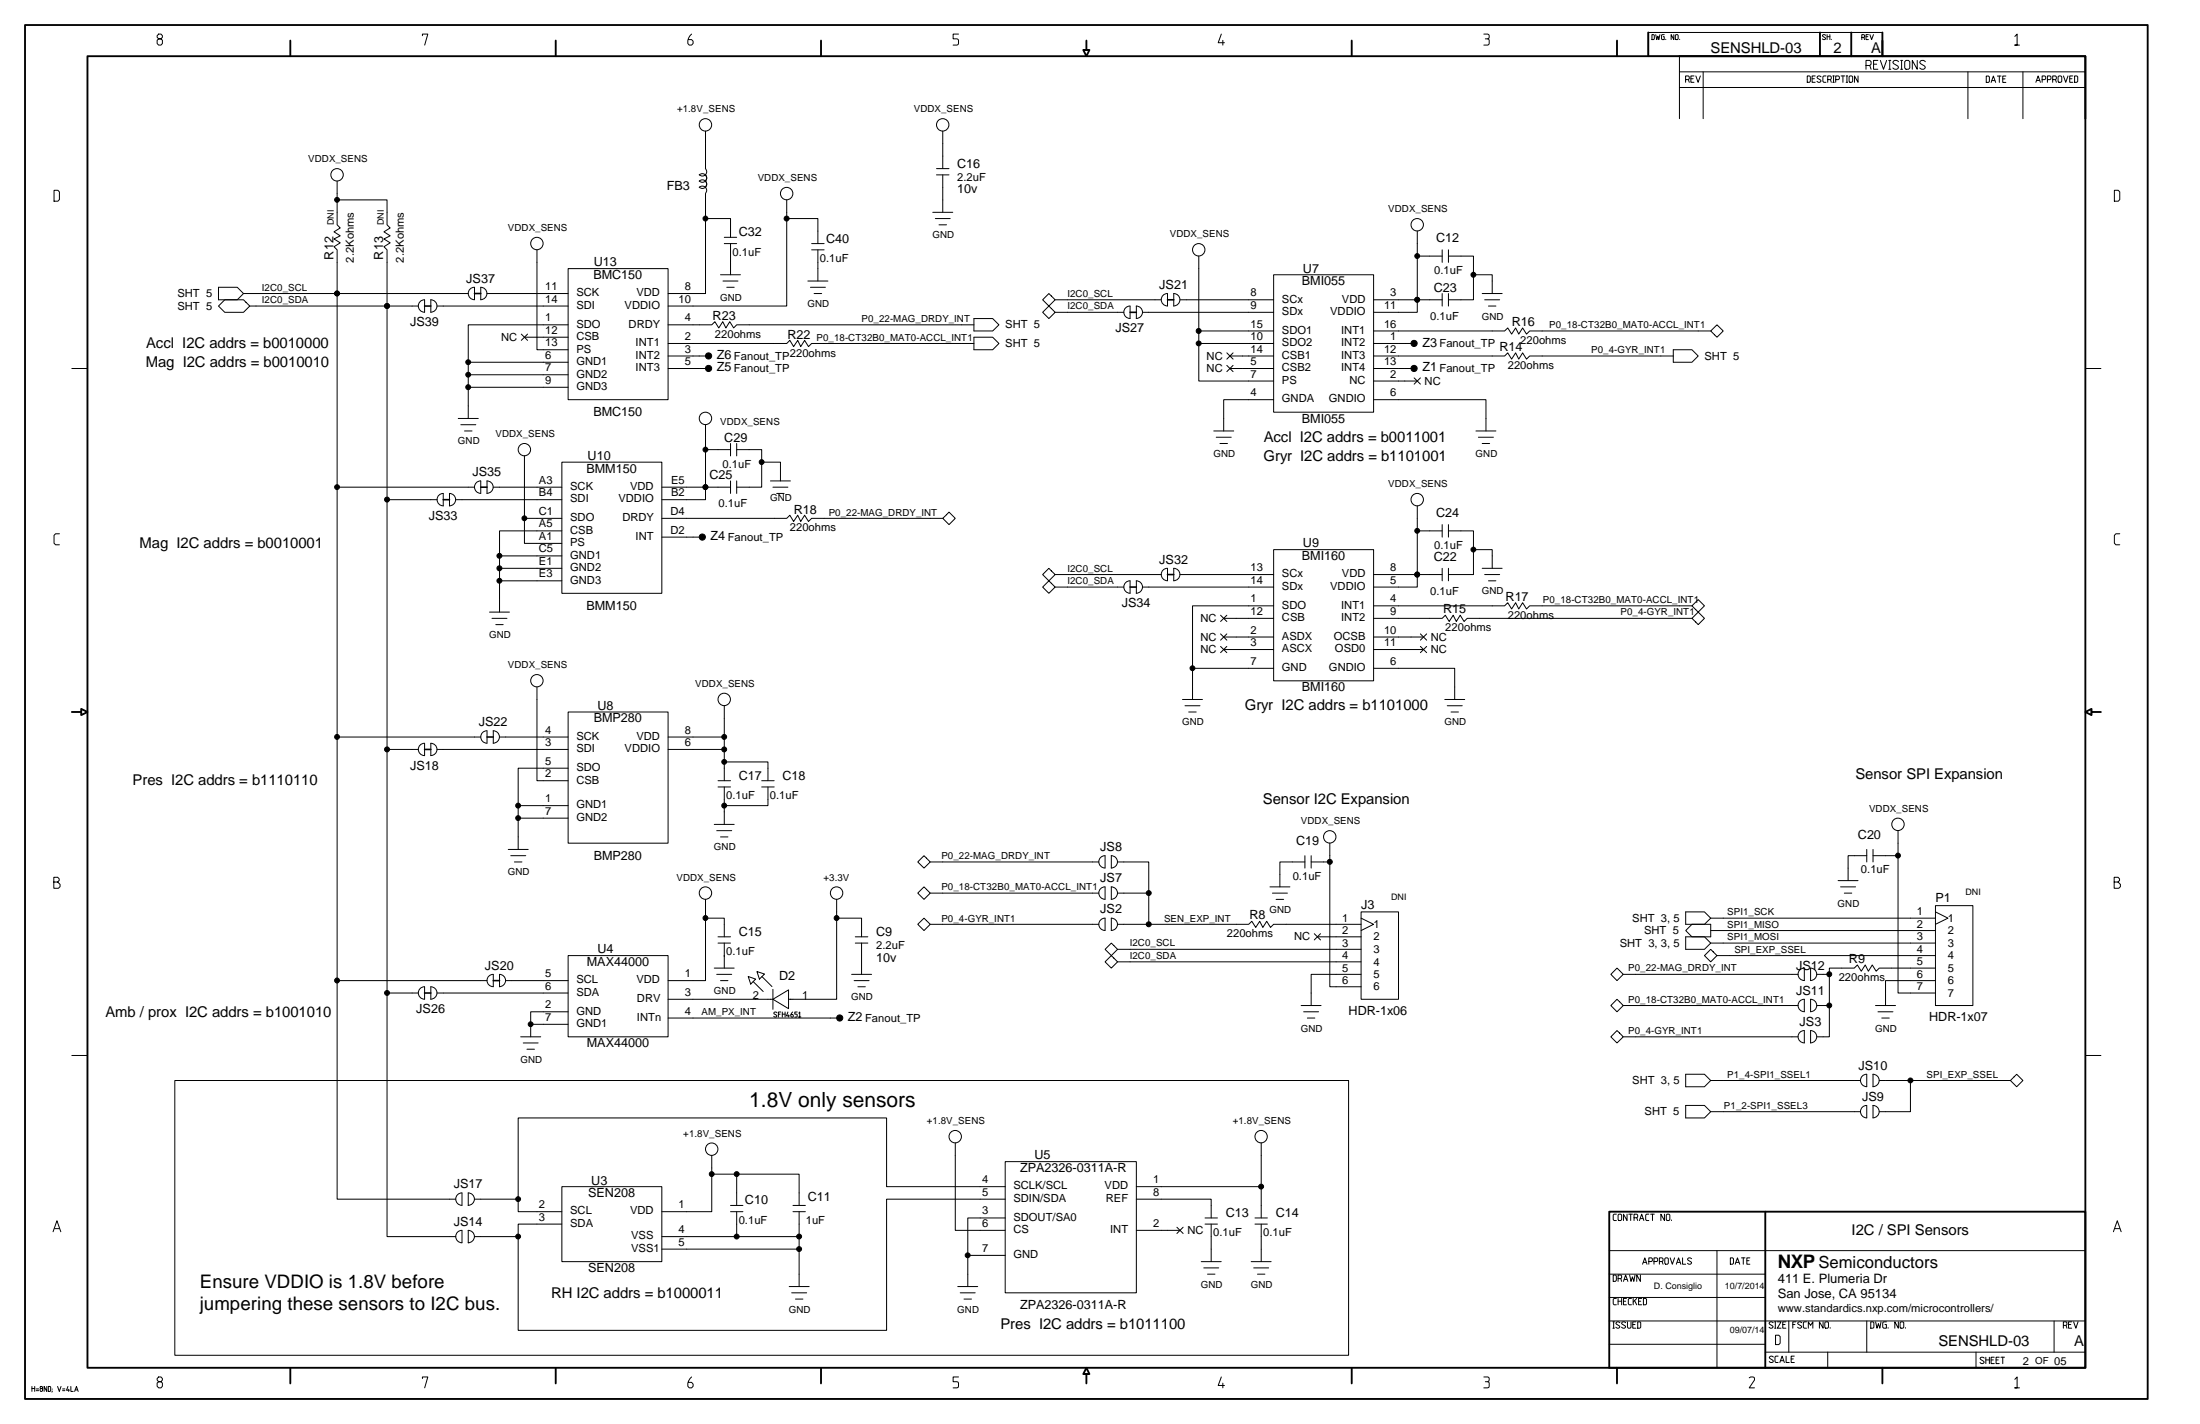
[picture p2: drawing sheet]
<svg xmlns="http://www.w3.org/2000/svg" width="432mm" height="279mm" viewBox="0 0 432 279" stroke-linecap="round" stroke-linejoin="round" font-family="sans-serif">
<g fill="none" stroke="#000" stroke-width=".2">
<path d="M31.1 6.7l-.3 .3v.3l.3 .3h.5l.3 .3v.6l-.3 .3h-.5l-.3-.3v-.6l.3-.3h.5l.3-.3v-.3l-.3-.3zM82.9 7v-.3h1.1l-.6 2.1M135.7 6.7a2.04 2.04 0 0 0-.7 1.8l.3 .3h.4l.3-.3v-.4l-.3-.3h-.6M188.1 6.7h-1v.9h.7l.3 .3-.1 .8-.9 .1M239.7 6.7l-.6 1.7h1.2M240 7.9v.9M291.2 6.7h.8a.55 .55 0 0 1 .2 .8l-.2 .1M291.5 7.6l.7 .1 .1 .8-.3 .3h-.8M324.2 6.8h.4l.1 .1v.7l-.1 .2h-.4zM325 6.8l.2 1 .2-.7 .2 .7 .2-1M326.6 6.8h-.4l-.1 .1 .1 .9h.4v-.6h-.1M326.9 7.7v.1"/>
<path d="M328.5 6.8v1l-.5-1v1M329 6.8l.4 .1v.7l-.2 .2-.4-.2v-.7zM329.6 11v12.3M329.6 17.2h79.7M329.6 14.1h79.7M329.7 7.7v.1M330.8 15.6h.6l.2-.1v-.4l-.2-.2h-.6v1.3M331.4 15.6l.2 .6M331.9 15.5h.4M332.5 14.9h-.6v1.3h.6M332.8 14.9l.5 1.3 .4-1.3M334.3 14.1v9.2"/>
<path d="M354.7 14.9h.5l.1 .2v.9l-.1 .2h-.5zM355.7 15.5h.4M356.3 14.9h-.6v1.3h.6M357.4 15.1a.47 .47 0 0 0-.8 .1l.7 .5v.3a.49 .49 0 0 1-.7 0M358.3 6.9l-.2-.1-.3 .1v.2l.5 .5-.2 .2-.4-.2M358.4 14.9h-.5l-.1 .2v.9l.1 .2h.5M358.6 7.2h.6M358.6 6.8v1M358.7 15.6h.6l.1-.1v-.4l-.1-.2h-.6v1.3M359.2 6.8v1M359.3 15.6l.1 .6M359.4 7.7v.1"/>
<path d="M359.7 16.2h.3M359.7 14.9h.3M359.9 14.9v1.3M360.3 15.6h.5l.2-.1v-.4l-.2-.2h-.5v1.3M361.4 14.9h.7M361.7 14.9v1.3M362.4 16.2h.2M362.4 14.9h.2M362.5 14.9v1.3M363.1 14.9h.4l.1 .2v.9l-.1 .2h-.4l-.2-.2v-.9zM364.7 14.9v1.3l-.7-1.3v1.3M365.4 7.3h.4l.2-.1-.2-.4h-.4v1"/>
<path d="M365.8 7.3l.2 .5M366.2 12.8h.8l.2-.2v-.5l-.2-.2h-.8v1.7M366.2 7.2h.4M366.7 6.8h-.5v1h.5M367 12.8l.2 .8M367 6.8l.3 1 .4-1M367.7 12.6h.6M368.6 11.9h-.9v1.7h.9M369.1 11.9l.6 1.7 .6-1.7M369.5 6.4h-46v4.6h46M370.7 13.6h.4M370.7 11.9h.4"/>
<path d="M370.9 11.9v1.7M372.6 12.1a.62 .62 0 0 0-1.1 .1l.1 .3 .9 .5 .1 .2-.1 .3a.7 .7 0 0 1-1-.2M373 13.6h.4M373 11.9h.4M373.2 11.9v1.7M374.1 11.9h.5l.2 .2v1.2l-.2 .3h-.5l-.3-.3v-1.2zM376.3 11.9v1.7l-1-1.7v1.7M377.9 12.1a.62 .62 0 0 0-1.1 .1l.1 .3 .9 .5 .1 .2-.1 .3a.68 .68 0 0 1-1-.2M386.2 14.1v9.2M389.8 14.9h.5l.2 .2v.9l-.2 .2h-.5zM390.8 16.2l.4-1.3 .5 1.3M391 15.8h.5"/>
<path d="M392 14.9h.7M392.4 14.9v1.3M393.1 15.5h.4M393.7 14.9h-.6v1.3h.6M395.5 7.2l.4-.5v2.1h-.4h.9M397 14.1v9.2M399.6 16.2l.4-1.3 .5 1.3M399.8 15.8h.5M400.8 15.6h.5l.2-.1v-.4l-.2-.2h-.5v1.3M401.8 15.6h.6l.1-.1v-.4l-.1-.2h-.6v1.3M402.9 15.6h.5l.2-.1v-.4l-.2-.2h-.5v1.3M403.4 15.6l.2 .6"/>
<path d="M404.1 14.9h.4l.2 .2v.9l-.2 .2h-.4l-.2-.2v-.9zM405 14.9l.4 1.3 .5-1.3M406.2 15.5h.5M406.8 14.9h-.6v1.3h.6M407.2 14.9h.4l.2 .2v.9l-.2 .2h-.4zM10.6 37.3h.8l.3 .4v1.5l-.3 .3h-.8zM66.2 39.2v4.9l.6 .6-1.2 .8 1.2 .8-1.2 .6 1.2 .7-1.2 .8 .6 .6v186.3h23.3M66.2 35.5v3.7h9.8v4.9l.6 .6-1.2 .8 1.2 .8-1.2 .6 1.2 .7-1.2 .8 .6 .6v193.6h13.5M137.2 36.7a.85 .85 0 0 1 1.2 0 .85 .85 0 0 1 .1 1.3M138.5 34.3a.85 .85 0 0 1 0 1.2 .85 .85 0 0 1-1.3 0 .85 .85 0 0 1 1.2 0 .85 .85 0 0 1 .1 1.2M138.5 25.7v7.4a.85 .85 0 0 1 0 1.2 .85 .85 0 0 1-1.3 0 .86 .86 0 0 1 1.2 0 .86 .86 0 0 1 .1 1.2 .85 .85 0 0 1 0 1.2 .85 .85 0 0 1-1.3 0M138.5 38v19.6h-7.4"/>
<path d="M154.4 39.2v20.8h-23.3M183.8 34.3h2.5M183.8 33.1h2.5M185 25.7v7.4M185 34.3v7.4M415 37.3h.8l.3 .4v1.5l-.3 .3h-.8zM42.9 56.4h3.7l1.2 1.2-1.2 1.2h-3.7zM91.9 57.6h-44.1M93.1 58.8a1.22 1.22 0 0 1-1.2-1.2 1.22 1.22 0 0 1 1.2-1.2v2.4M94.3 58.8a1.22 1.22 0 0 0 1.3-1.2 1.22 1.22 0 0 0-1.3-1.2l.1 2.4M95.6 57.6h15.9M105.4 49v19.6h6.1"/>
<path d="M111.5 52.7h19.6v25.7h-19.6zM138.5 42.9h4.9v3.7M141.4 53.9h3.9M141.9 55.1h2.9M142.2 46.6h2.4M142.2 47.8h2.4M142.6 56.4h1.5M143.4 47.8v6.1M154.4 42.9h6.1v4.9M158.6 55.1h3.9M159.1 56.4h2.9M159.3 47.8h2.5"/>
<path d="M159.3 49h2.5M159.8 57.6h1.5M160.5 49v6.1M183.1 41.7h3.9M183.6 42.9h2.9M184.3 44.1h1.5M204.6 58.8l1.3-1.2 1.2 1.2-1.2 1.2zM207.1 58.8h20.8M231.6 58.8h18.4M235.3 50.2v24.6h14.7M250 53.9h19.6v27h-19.6zM278.2 50.2h4.9"/>
<path d="M278.2 45.3v16h-8.6M283.1 58.8h-13.5M283.1 49v2.5M283.1 57.6v2.4M284.3 49v2.5M284.3 57.6v2.4M284.3 50.2h4.9v8.6h-4.9M289.2 53.9h3.7v3.7M290.9 57.6h3.9M291.4 58.8h2.9M14.1 72.3h3.1M42.9 60l1.2-1.2h3.7l1.2 1.2-1.2 1.3h-3.7z"/>
<path d="M49 60h33.1M83.3 61.3a1.22 1.22 0 0 1-1.2-1.3 1.22 1.22 0 0 1 1.2-1.2v2.5M84.5 61.3a1.22 1.22 0 0 0 1.3-1.3 1.22 1.22 0 0 0-1.3-1.2l.1 2.5M85.8 60h25.7M91.9 71.1h19.6M91.9 73.5h19.6M91.9 76h19.6M102.3 65.6l1.2 1.2M103.5 65.6l-1.2 1.2M111.5 63.7h-19.6v18.4M111.5 66.2h-8.6M131.1 63.7h8.6l.6-.6 .8 1.2 .8-1.2 .6 1.2 .7-1.2 .8 1.2 .6-.6h46.6"/>
<path d="M131.1 67.4h23.3l.6-.6 .8 1.2 .8-1.2 .6 1.2 .7-1.2 .8 1.2 .6-.6h31.9M131.1 72.3h7.4M138.5 69.8l-7.4 .1M191.2 62.5h3.6l1.3 1.2-1.3 1.2h-3.6zM191.2 66.2h3.6l1.3 1.2-1.3 1.2h-3.6zM204.6 61.3l1.3-1.3 1.2 1.3-1.2 1.2zM220.6 61.3h-13.5M221.8 62.5a1.22 1.22 0 0 1-1.2-1.2 1.22 1.22 0 0 1 1.2-1.3v2.5M223 62.5a1.22 1.22 0 0 0 1.2-1.2 1.22 1.22 0 0 0-1.2-1.3v2.5M224.3 61.3h25.7M229.1 60a1.22 1.22 0 0 1-1.2-1.2 1.22 1.22 0 0 1 1.2-1.2l.1 2.4M230.4 60a1.22 1.22 0 0 0 1.2-1.2 1.22 1.22 0 0 0-1.2-1.2v2.4"/>
<path d="M235.3 67.4h14.7M235.3 64.9h14.7M240.8 69.2l1.2 1.3M240.8 71.7l1.2 1.2M241.4 69.9h8.6M241.4 72.3h8.6M242 69.2l-1.2 1.3M242 71.7l-1.2 1.2M250 78.4h-9.8v6.2M269.6 78.4h22.1v6.2M269.6 64.9h25.7l.6-.6 .8 1.3 .8-1.3 .6 1.3 .8-1.3 .7 1.3 .6-.7h35.6M269.6 74.8h8.6"/>
<path d="M276.9 67.4h-7.3M276.9 72.3h-7.3M277.6 74.1l1.2 1.3M278.8 74.1l-1.2 1.3M292.1 60h1.5M328.4 69.8h-28.2l-.6 .7-.7-1.3-.8 1.3-.6-1.3-.8 1.3-.8-1.3-.6 .6-25.7 .1M328.4 68.6h3.7l1.2 1.2-1.2 1.3h-3.7zM335.8 64.9l1.2-1.2 1.2 1.2-1.2 1.3zM409.3 72.3h3M66.2 95.6h26.9M76 98h9.8M86 97.3l.6-.4 .4-.1v2.5a1.22 1.22 0 0 1-1-2z"/>
<path d="M88.2 96.8a1.22 1.22 0 0 1 1.2 1.2 1.22 1.22 0 0 1-1.2 1.3zM89.9 82.1h4M90.4 83.3h3M91.2 84.6h1.4M93.4 94.9l.6-.5h.3v2.4a1.22 1.22 0 0 1-.9-1.9zM95.6 94.4a1.22 1.22 0 0 1 1.2 1.2 1.22 1.22 0 0 1-1.2 1.2zM96.8 95.6h13.5M102.9 89.5v17.1h7.4M110.3 90.7h19.6v25.7h-19.6zM110.3 98h-20.8M129.9 95.6h13.5M138.5 83.3v14.7h-8.6"/>
<path d="M138.5 88.2h4.9M143.4 87v2.5M143.4 94.4v2.4M144.6 88.2h4.9v7.4h-4.9M144.6 87v2.5M144.6 94.4v2.4M149.5 90.7h3.7v3.7M151.2 94.4h3.9M151.7 95.6h2.9M152.4 96.8h1.5M238.2 84.6h3.9M238.7 85.8h3"/>
<path d="M239.4 87h1.5M278.2 99.3v15.9h-8.6M289.7 84.6h3.9M290.2 85.8h2.9M290.9 87h1.5M11.7 104.7h-.8l-.3 .4v1.5l.3 .3h.8M102.9 101.7h7.4M110.3 104.2h-12.3v15.9M110.3 109.1h-12.3M110.3 111.5h-12.3M110.3 114h-12.3M129.9 101.7h24.5l.6-.6 .8 1.2 .8-1.2 .6 1.2 .7-1.2 .8 1.2 .6-.6h25.7"/>
<path d="M129.9 105.4h7.3M186.3 100.5l1.2 1.2-1.2 1.2-1.3-1.2zM204.6 112.7l1.3-1.2 1.2 1.2-1.2 1.3zM204.6 115.2l1.3-1.2 1.2 1.2-1.2 1.2zM220.6 115.2h-13.5M221.8 116.4a1.22 1.22 0 0 1-1.2-1.2 1.22 1.22 0 0 1 1.2-1.2v2.4M223 116.4a1.22 1.22 0 0 0 1.2-1.2 1.22 1.22 0 0 0-1.2-1.2v2.4M224.3 115.2h25.7M227.9 112.7h-20.8M229.1 113.9a1.22 1.22 0 0 1-1.2-1.2 1.22 1.22 0 0 1 1.2-1.2l.1 2.5M230.4 113.9a1.22 1.22 0 0 0 1.2-1.2 1.22 1.22 0 0 0-1.2-1.2v2.5M231.6 112.7h18.4"/>
<path d="M250 107.8h19.6v25.8h-19.6zM250 118.9h-15.9v18.3M269.6 118.9h25.7l.6-.6 .8 1.2 .8-1.2 .6 1.2 .8-1.2 .7 1.2 .6-.6h31.9M269.6 112.7h13.5M278.2 104.2h4.9M283.1 102.9v2.5M283.1 111.5v2.5M284.3 102.9v2.5M284.3 111.5v2.5M284.3 104.2h4.9v8.5h-4.9M289.2 107.8h3.7v3.7M290.9 111.5h3.9"/>
<path d="M291.4 112.7h2.9M292.1 114h1.5M333.3 117.6l1.2 1.3-1.2 1.2-1.2-1.2zM416.1 104.7h-.8l-.3 .4v1.5l.3 .3h.8M96.1 120.1h3.9M96.6 121.3h2.9M97.3 122.6h1.5M105.4 134.8v18.4h6.1M111.5 139.7h19.6v25.7h-19.6zM142.2 138.5v14.7M232.1 137.2h3.9M232.6 138.5h2.9"/>
<path d="M233.3 139.7h1.5M239.6 120.7l1.2 1.2M239.6 124.4l1.2 1.2M239.6 126.8l1.2 1.3M240.2 121.3h9.8M240.2 125h9.8M240.2 127.4h9.8M240.8 120.7l-1.2 1.2M240.8 124.4l-1.2 1.2M240.8 126.8l-1.2 1.3M250 131.1h-15.9M269.6 131.1h15.9v6.1"/>
<path d="M269.6 121.3h13.5l.6-.6 .7 1.2 .8-1.2 .6 1.2 .8-1.2 .8 1.2 .6-.6h44.1M269.6 125h9.8M278.8 126.8l1.2 1.3M278.8 124.4l1.2 1.2M279.4 127.4h-9.8M280 126.8l-1.2 1.3M280 124.4l-1.2 1.2M283.6 137.2h3.9M284.1 138.5h2.9M284.8 139.7h1.5M333.3 120.1l1.2 1.2-1.2 1.3-1.2-1.3zM66.2 144.6h28.2"/>
<path d="M76 147h6.1M83.3 148.3a1.21 1.21 0 0 1-1.2-1.3 1.21 1.21 0 0 1 1.2-1.2v2.5M84.5 148.3a1.21 1.21 0 0 0 1.3-1.3 1.21 1.21 0 0 0-1.3-1.2l.1 2.5M85.8 147h25.7M94.6 143.9l.6-.5h.4v2.4a1.22 1.22 0 0 1-1-1.9zM96.8 143.4a1.22 1.22 0 0 1 1.2 1.2 1.22 1.22 0 0 1-1.2 1.2zM98 144.6h13.5M111.5 150.7h-9.8v16M111.5 158.1h-9.8M131.1 147h11.1M131.1 144.6h11.1M140.9 153.2h2.5"/>
<path d="M140.9 154.4h2.5M142.2 154.4v7.4M142.2 149.5h8.5v3.7M149.5 153.2h2.5M149.5 154.4h2.5M150.7 154.4v3.7h-8.5M10.6 173.1h.7l.3-.4v-.3l-.3-.3h-.7v2.2h.9l.3-.3v-.5l-.5-.4M99.8 166.7h3.9M100.2 167.9h3M101 169.1h1.4M111.5 160.5h-9.8M138.5 176.5v15.9h-7.4"/>
<path d="M140.2 161.8h3.9M140.7 163h2.9M141.4 164.2h1.5M164.2 176.5v19.6h-9.1M180.1 169.1l1.3-1.2 1.2 1.2-1.2 1.2zM180.1 175.2l1.3-1.2 1.2 1.2-1.2 1.3zM182.6 169.1h33.1M182.6 175.2h33.1M215.9 174.5l.6-.4 .4-.1v2.4a1.22 1.22 0 0 1-1-1.9zM215.9 168.4l.6-.4 .4-.1v2.4a1.21 1.21 0 0 1-1-1.9zM218.1 174a1.22 1.22 0 0 1 1.2 1.2 1.22 1.22 0 0 1-1.2 1.2zM218.1 167.9a1.21 1.21 0 0 1 1.2 1.2 1.21 1.21 0 0 1-1.2 1.2z"/>
<path d="M219.4 169.1h6.1v12.3M219.4 175.2h6.1M249.3 174h3.9M249.7 175.2h3M250.5 176.5h1.4M256.1 169.1h-4.9v4.9M256.1 167.9v2.4M257.3 169.1h3.7M257.3 167.9v2.4M261 165.4v28.2h6.1M267.1 178.9h7.4v17.2h-7.4zM330.9 178.9h3.6l1.3 1.2-1.3 1.3h-3.6z"/>
<path d="M360.8 172.8h3.9M361.3 174h2.9M362 175.2h1.5M366.4 166.7v2.4M366.4 167.9h-3.7v4.9M367.6 167.9h4.9M367.6 166.7v2.4M372.5 163v31.8h7.4M379.9 177.7h7.3v19.6h-7.3zM379.9 178.9l2.4 1.2-2.4 1.3M415 173.1h.7l.3-.4v-.3l-.3-.3h-.7v2.2h.9l.3-.3v-.5l-.5-.4M66.2 192.4h29.4"/>
<path d="M76 194.8h6.1M83.3 196a1.22 1.22 0 0 1-1.2-1.2 1.22 1.22 0 0 1 1.2-1.2v2.5M84.5 196a1.22 1.22 0 0 0 1.3-1.2 1.22 1.22 0 0 0-1.3-1.2l.1 2.5M85.8 194.8h25.7M96.8 193.6a1.21 1.21 0 0 1-1.2-1.2 1.21 1.21 0 0 1 1.2-1.2v2.4M98 193.6a1.21 1.21 0 0 0 1.2-1.2 1.21 1.21 0 0 0-1.2-1.2v2.4M99.3 192.4h12.2M111.5 187.5h19.6v15.9h-19.6zM111.5 198.5h-7.3v2.5M131.1 196.1h20.6M138.5 180.1h3.7v3.7M140.2 189.9h3.9"/>
<path d="M140.7 191.2h2.9M140.9 183.8h2.5M140.9 185h2.5M141.4 192.4h1.5M142.2 187.5h.1M142.2 185v4.9M146.9 191.6l1.4 .5-1 1zM147.8 192.6l2 1.9M148.6 190.6l1.5 .5-1 1zM149.5 191.6l2 2M151.7 194.1v3.9M152.5 198.7l-.2-.1h-.4v.3l.6 .4-.2 .3-.4-.2"/>
<path d="M152.8 199h.3M153.2 198.6h-.4v1M153.5 199h.6M153.5 198.6v1M154.1 198.6v1M154.6 198.6l-.2 .7h.5M154.8 196.1v1.8l-3.1-1.8 3.1-1.9v1.9h.5M154.8 199.1v.5M155.6 198.6l-.4 .6 .1 .3h.3l.1-.2-.1-.2h-.3M156.5 198.6h-.5v.4h.3l.2 .1-.1 .4-.4 .1M156.8 198.8l.2-.2v1h-.2h.4M164.2 180.1h4.9v3.7"/>
<path d="M164.2 199.7h-33.1M167.2 191.2h3.9M167.6 192.4h3M167.9 183.8h2.4M167.9 185h2.4M168.4 193.6h1.4M169.1 185v6.2M180.1 181.4l1.3-1.3 1.2 1.3-1.2 1.2zM182.6 181.4h33.1M215.9 180.6l.6-.4 .4-.1v2.5a1.21 1.21 0 0 1-1-2zM216.9 186.3l1.2-1.3 1.3 1.3-1.3 1.2zM216.9 188.7l1.2-1.2 1.3 1.2-1.3 1.2z"/>
<path d="M218.1 180.1a1.21 1.21 0 0 1 1.2 1.3 1.21 1.21 0 0 1-1.2 1.2zM219.4 186.3h47.7M219.4 188.7h47.7M219.4 181.4h25.7l.6-.6 .8 1.2 .7-1.2 .7 1.2 .7-1.2 .8 1.2 .6-.6h17.1M255.4 197.3h3.9M255.9 198.5h2.9M256.6 199.7h1.5M258 183.2l1.2 1.2M258.6 183.8h8.5M259.2 183.2l-1.2 1.2M267.1 180.1l2.5 1.3-2.5 1.2M267.1 191.2h-9.8v6.1"/>
<path d="M317.4 196.1l1.2 1.2-1.2 1.2-1.2-1.2zM317.4 189.9l1.2 1.3-1.2 1.2-1.2-1.2zM318.6 191.2h34.3M318.6 197.3h34.3M330.9 183.8h3.6l1.3 1.2-1.3 1.3h-3.6zM330.9 182.6l1.2-1.2h3.7v2.4h-3.7zM334.5 187.5l1.3-1.2 1.2 1.2-1.2 1.2zM335.8 180.1h44.1M335.8 185h44.1M335.8 182.6h44.1M337 187.5h42.9M353.1 190.4l.6-.4 .4-.1v2.5a1.22 1.22 0 0 1-1-2z"/>
<path d="M354.1 198.5a1.22 1.22 0 0 1-1.2-1.2 1.22 1.22 0 0 1 1.2-1.2v2.4M355.3 189.9a1.22 1.22 0 0 1 1.3 1.3 1.22 1.22 0 0 1-1.3 1.2zM355.3 198.5a1.22 1.22 0 0 0 1.3-1.2 1.22 1.22 0 0 0-1.3-1.2l.1 2.4M356.6 197.3h2.5M359.1 191.2v12.2h-2.5M368.1 197.3h3.9M368.6 198.5h2.9M369.3 199.7h1.5M379.9 192.4h-9.8v4.9M379.9 189.9h-11l-.7 .7-.7-1.3-.8 1.3-.6-1.3-.8 1.3-.7-1.3-.7 .6h-4.8v1.3h-2.5M14.1 207.1h3.1M34.3 212h230.4v53.9h-230.4z"/>
<path d="M102.2 203.4h3.9M102.7 204.6h2.9M103.4 205.9h1.5M104.2 201v2.4M111.5 201h-7.3M317.4 202.2l1.2 1.2-1.2 1.2-1.2-1.2zM318.6 203.4h34.3M330.9 210.8h3.6l1.3 1.2-1.3 1.2h-3.6zM330.9 216.9h3.6l1.3 1.2-1.3 1.3h-3.6zM335.8 218.1h29.4M354.1 204.6a1.21 1.21 0 0 1-1.2-1.2 1.21 1.21 0 0 1 1.2-1.2v2.4M355.3 204.6a1.21 1.21 0 0 0 1.3-1.2 1.21 1.21 0 0 0-1.3-1.2l.1 2.4"/>
<path d="M365.2 212h-29.4M365.4 217.4l.6-.4 .4-.1v2.4a1.22 1.22 0 0 1-1-1.9zM366.4 213.2a1.22 1.22 0 0 1-1.2-1.2 1.22 1.22 0 0 1 1.2-1.2v2.4M367.6 213.2a1.22 1.22 0 0 0 1.2-1.2 1.22 1.22 0 0 0-1.2-1.2v2.4M367.6 216.9a1.22 1.22 0 0 1 1.2 1.2 1.22 1.22 0 0 1-1.2 1.2zM368.9 212h25.7M375 212v6.1h-6.1M395.8 210.8l1.2 1.2-1.2 1.2-1.2-1.2zM409.3 207.1h3M89.7 234.6l.6-.5h.4v2.4a1.22 1.22 0 0 1-1-1.9zM91.9 234.1a1.22 1.22 0 0 1 1.2 1.2 1.22 1.22 0 0 1-1.2 1.2zM101.7 235.3h-8.6"/>
<path d="M110.3 232.8h19.6v14.7h-19.6zM139.7 226.7v11h-9.8M139.7 230.4h17.1v6.1M143.4 236.5h2.4M143.4 237.7h2.4M144.6 230.4v6.1M144.6 237.7v4.9M155.6 237.7h2.5M155.6 236.5h2.5M156.8 237.7v14.7M187.5 224.3v17.1h9.8M197.3 227.9h25.7v25.8h-25.7z"/>
<path d="M197.3 239h-7.4v13.4M197.3 235.3h-23.3v25.7h-72.3v-20.8h8.6M197.3 232.8h-23.3v-13.4h-72.3v18.3h8.6M223 235.3h14.7v3.7M223 232.8h24.5M236.5 239h2.5M246.3 239h2.5M247.5 224.3v14.7M317.2 238.2h-.4l-.2 .2v.9l.2 .2h.4M317.8 238.2h.3l.2 .2v.9l-.2 .2h-.3l-.2-.2v-.9zM319.3 238.2v1.3l-.7-1.3v1.3M319.7 238.2h.7"/>
<path d="M320.1 238.2v1.3M320.7 238.9h.5l.2-.1v-.4l-.2-.2h-.5v1.3M321.2 238.9l.2 .6M321.8 239.5l.4-1.3 .4 1.3M321.9 239.1h.6M323.6 238.2h-.4l-.2 .2v.9l.2 .2h.4M324 238.2h.7M324.3 238.2v1.3M326.7 238.2v1.3l-.7-1.3v1.3M327.2 238.2h.4l.1 .2v.9l-.1 .2h-.4l-.2-.2v-.9zM328.1 239.4v.1M10.4 241.7l.8-2.2 .7 2.2"/>
<path d="M10.7 241.1h.9M90.7 243.8a1.22 1.22 0 0 1-1.2-1.2 1.22 1.22 0 0 1 1.2-1.2v2.5M91.9 243.8a1.22 1.22 0 0 0 1.2-1.2 1.22 1.22 0 0 0-1.2-1.2v2.5M93.1 242.6h8.6M129.9 242.6h26.9M154.9 252.4h3.9M155.4 253.7h2.9M156.1 254.9h1.5M156.8 245.1h-26.9M188 252.4h3.9M188.5 253.7h2.9M189.2 254.9h1.5"/>
<path d="M189.9 246.3h7.4M223 241.4h8.6M231 240.8l1.2 1.2M232.2 240.8l-1.2 1.2M235.8 247.5h3.9M236.3 248.8h2.9M236.5 240.2h2.5M237 250h1.5M237.7 240.2v7.3M245.6 247.5h3.9M246.1 248.8h2.9M246.3 240.2h2.5"/>
<path d="M246.8 250h1.5M247.5 240.2v7.3M315.8 245.4h93.5M315.8 254.6h30.7M315.8 250h30.7M315.8 259.2h93.5M316.6 259.4h.3M316.6 250.2h.5l.1 .1v.9l-.1 .2h-.5zM316.7 259.4v1.2M317.2 254.8h-.4l-.2 .1v.9l.2 .2h.4M317.6 255.3h.7M317.6 250.9h.5l.2-.2v-.4l-.2-.1h-.5v1.2"/>
<path d="M317.6 254.8v1.2M317.9 259.5a.47 .47 0 0 0-.8 .1l.7 .6 .1 .1-.1 .2a.47 .47 0 0 1-.7-.1M318.1 250.9l.2 .5M318.3 254.8v1.2M318.6 255.3h.5M318.6 251.4l.5-1.2 .4 1.2M318.8 251h.5M319.1 259.5a.47 .47 0 0 0-.8 .1l.7 .6v.3a.49 .49 0 0 1-.7-.1M319.2 254.8h-.6v1.2h.6M319.4 259.4v1l.2 .2h.4l.1-.2v-1M319.8 250.2l.3 1.2 .3-.9 .3 .9 .2-1.2M320.2 254.8h-.4l-.2 .1v.9l.2 .2h.4"/>
<path d="M320.5 259.9h.4M320.5 254.8v1.2M320.8 255.2l.4 .8M321.1 259.4h-.6v1.2h.6M321.2 254.8l-.7 .7M321.4 259.4h.5l.1 .1v.9l-.1 .2h-.5zM321.6 255.3h.4M322 250.2v1.2l-.8-1.2v1.2M322.2 254.8h-.6v1.2h.6M322.4 248.1l.4-1.3 .5 1.3M322.6 254.8h.4l.2 .1v.9l-.2 .2h-.4zM322.6 247.7h.5"/>
<path d="M323.6 247.5h.5l.2-.1v-.4l-.2-.2h-.5v1.3M324.6 247.5h.6l.2-.1v-.4l-.2-.2h-.6v1.3M325.7 247.5h.5l.2-.1v-.4l-.2-.2h-.5v1.3M326.2 247.5l.2 .6M326.9 246.8h.4l.1 .2v.9l-.1 .2h-.4l-.2-.2v-.9zM327.8 246.8l.4 1.3 .5-1.3M329 248.1l.5-1.3 .4 1.3M329.2 247.7h.5M330.2 246.8v1.3h.7M332 247a.47 .47 0 0 0-.8 .1l.8 .7-.3 .3-.5-.2M337 245.4v23M339.6 246.8h.5l.1 .2v.9l-.1 .2h-.5z"/>
<path d="M340.6 248.1l.4-1.3 .5 1.3M340.7 247.7h.6M341.8 246.8h.7M342.2 246.8v1.3M342.9 247.4h.4M343.5 246.8h-.6v1.3h.6M348 259.5a.47 .47 0 0 0-.8 .1l.8 .7-.3 .3-.5-.2M348.3 259.4h.3M348.4 259.4v1.2M348.8 259.4h.8l-.8 1.2h.8M349.9 259.9h.5M350.5 259.4h-.6v1.2h.6"/>
<path d="M351.1 259.2v6.1M351.9 259.9h.4M352.5 259.4h-.6v1.2M353.6 259.5a.47 .47 0 0 0-.8 .1l.8 .7a.45 .45 0 0 1-.3 .3 .45 .45 0 0 1-.5-.2M354.6 259.4h-.5l-.2 .1v.9l.2 .2h.5M357.8 259.4v1.2l-.7-1.2v1.2M358.3 259.4h.4l.2 .1v.9l-.2 .2h-.4l-.1-.2v-.9zM366.4 259.2v6.1M367.2 259.4h.4l.2 .1v.9l-.2 .2h-.4zM368.1 259.4l.3 1.2 .3-.9 .3 .9 .2-1.2M370.2 259.4h-.5l-.2 .1v.9l.2 .2h.5v-.7h-.2M372.6 259.4v1.2l-.7-1.2v1.2"/>
<path d="M373.1 259.4h.4l.2 .1v.9l-.2 .2h-.4l-.2-.2v-.9zM403.2 259.2v6.1M406 259.9h.4M406.6 259.4h-.6v1.2h.6M407 259.4l.4 1.2 .5-1.2M414.8 241.7l.8-2.2 .7 2.2M415.1 241.1h.9M6.3 272v1M6.3 272.4h.5M6.8 272v1M7.1 272.9h.5M7.1 272.5h.5"/>
<path d="M8 272l-.1 .3 .4 .3-.1 .4h-.2l-.1-.4 .3-.2 .1-.2zM9.2 272v1l-.5-1v1M9.5 272l.4 .2v.7l-.1 .1h-.3zM10.2 272.9v.2M10.2 272.5v.1M11.3 272l.3 1 .4-1M12.3 272.9h.4M12.3 272.5h.4M13.3 272l-.2 .8h.5M13.5 272.6v.4M13.9 272v1h.5M14.6 273l.4-1 .3 1"/>
<path d="M14.8 272.7h.4M31.1 270.2l-.3 .3v.3l.3 .3h.5l.3 .3v.6l-.3 .3h-.5l-.3-.3v-.6l.3-.3h.5l.3-.3v-.3l-.3-.3zM82.9 270.5v-.3h1.1l-.6 2.1M135.7 270.2a2.03 2.03 0 0 0-.7 1.8l.3 .3h.4l.3-.3v-.4l-.3-.4h-.6M188.1 270.2h-1v.9h.7l.3 .3-.1 .8-.9 .1M239.7 270.2l-.6 1.6h1.2M240 271.4v.9M291.2 270.2h.8a.5 .5 0 0 1 .3 .4 .5 .5 0 0 1-.3 .5M291.5 271.1l.7 .1 .1 .8-.3 .3h-.8M315.8 263.8h30.7M316.6 260.6h.3M343.3 270.3l.3-.1h.5l.2 .1 .1 .2v.3l-1.1 1.5h1.1"/>
<path d="M346.5 265.3h62.8M348.1 266.3a.47 .47 0 0 0-.8 .1l.8 .7a.45 .45 0 0 1-.8 0M348.3 260.6h.3M348.5 262h.6l.3 .3v1.2l-.3 .3h-.6zM349 266.1h-.4l-.2 .2v.8l.2 .2h.4M349.3 267.3l.5-1.2 .4 1.2M349.5 267h.6M350.6 266.1v1.2h.6M351.6 266.6h.4M352.2 266.1h-.6v1.2h.6M354.9 260.6v-1.2l.5 .7 .4-.7v1.2M358.7 265.3v3.1"/>
<path d="M359.2 260.5v.1M370.6 260.5v.1M374 260.5v.1M387.8 265.3v3.1M389.4 266.5l-.5-.2-.3 .3 .7 .5 .1 .2-.1 .1a.47 .47 0 0 1-.7-.1M389.8 266.3v1.2M389.8 266.8h.7M390.5 266.3v1.2M390.8 266.8h.4M391.4 266.3h-.6v1.2h.6M391.8 266.8h.4M392.4 266.3h-.6v1.2h.6"/>
<path d="M392.7 266.3h.7M393.1 266.3v1.2M395.5 270.6l.4-.4v2.1h-.4h.9M405 260.1h.5l.2-.2v-.4l-.2-.1h-.5v1.2M405.5 260.1l.2 .5"/>
<circle cx="66.2" cy="34.3" r="1.22"/>
<circle cx="138.5" cy="24.5" r="1.22"/>
<circle cx="154.4" cy="38" r="1.22"/>
<circle cx="185" cy="24.5" r="1.22"/>
<circle cx="105.4" cy="47.8" r="1.22"/>
<circle cx="235.3" cy="49" r="1.22"/>
<circle cx="278.2" cy="44.1" r="1.22"/>
<circle cx="102.9" cy="88.2" r="1.21"/>
<circle cx="138.5" cy="82.1" r="1.22"/>
<circle cx="278.2" cy="98" r="1.22"/>
<circle cx="105.4" cy="133.6" r="1.21"/>
<circle cx="142.1" cy="137.2" r="1.22"/>
<circle cx="138.5" cy="175.2" r="1.22"/>
<circle cx="164.2" cy="175.2" r="1.22"/>
<circle cx="261" cy="164.2" r="1.22"/>
<circle cx="372.5" cy="161.7" r="1.22"/>
<circle cx="139.7" cy="225.5" r="1.22"/>
<circle cx="187.5" cy="223" r="1.22"/>
<circle cx="247.5" cy="223" r="1.21"/>
</g>
<g fill="#000" stroke="#000" stroke-width=".2">
<circle cx="66.2" cy="39.2" r=".48"/>
<circle cx="66.2" cy="57.6" r=".48"/>
<circle cx="138.5" cy="42.9" r=".48"/>
<circle cx="154.4" cy="42.9" r=".49"/>
<circle cx="278.2" cy="50.2" r=".48"/>
<circle cx="278.2" cy="58.8" r=".48"/>
<circle cx="289.2" cy="53.9" r=".48"/>
<circle cx="76" cy="60" r=".48"/>
<circle cx="91.9" cy="76" r=".48"/>
<circle cx="91.9" cy="73.5" r=".48"/>
<circle cx="91.9" cy="71.1" r=".48"/>
<circle cx="139.1" cy="69.8" r=".61"/>
<circle cx="139.1" cy="72.3" r=".61"/>
<circle cx="235.3" cy="64.9" r=".49"/>
<circle cx="235.3" cy="67.4" r=".48"/>
<circle cx="277.5" cy="67.4" r=".61"/>
<circle cx="277.5" cy="72.3" r=".61"/>
<circle cx="66.2" cy="95.6" r=".48"/>
<circle cx="76" cy="98" r=".49"/>
<circle cx="138.5" cy="88.2" r=".48"/>
<circle cx="138.5" cy="95.6" r=".48"/>
<circle cx="149.5" cy="90.7" r=".48"/>
<circle cx="98" cy="111.5" r=".49"/>
<circle cx="98" cy="113.9" r=".48"/>
<circle cx="98" cy="109.1" r=".48"/>
<circle cx="102.9" cy="101.7" r=".48"/>
<circle cx="137.8" cy="105.4" r=".61"/>
<circle cx="278.2" cy="112.7" r=".48"/>
<circle cx="278.2" cy="104.1" r=".48"/>
<circle cx="289.2" cy="107.8" r=".48"/>
<circle cx="234.1" cy="131.1" r=".48"/>
<circle cx="66.2" cy="144.6" r=".48"/>
<circle cx="76" cy="147" r=".49"/>
<circle cx="101.7" cy="158.1" r=".48"/>
<circle cx="142.1" cy="147" r=".48"/>
<circle cx="142.1" cy="144.6" r=".48"/>
<circle cx="142.1" cy="158.1" r=".48"/>
<circle cx="142.1" cy="149.5" r=".48"/>
<circle cx="101.7" cy="160.5" r=".48"/>
<circle cx="225.5" cy="175.2" r=".48"/>
<circle cx="261" cy="169.1" r=".49"/>
<circle cx="372.5" cy="167.9" r=".48"/>
<circle cx="66.2" cy="192.4" r=".48"/>
<circle cx="76" cy="194.8" r=".48"/>
<circle cx="138.5" cy="180.1" r=".48"/>
<circle cx="164.2" cy="180.1" r=".48"/>
<circle cx="164.8" cy="199.7" r=".61"/>
<circle cx="225.5" cy="181.4" r=".49"/>
<circle cx="359" cy="191.2" r=".48"/>
<circle cx="359" cy="197.3" r=".48"/>
<circle cx="104.2" cy="201" r=".48"/>
<circle cx="375" cy="212" r=".48"/>
<circle cx="101.7" cy="235.3" r=".48"/>
<circle cx="139.7" cy="230.4" r=".48"/>
<circle cx="144.6" cy="230.4" r=".48"/>
<circle cx="247.5" cy="232.8" r=".48"/>
<circle cx="101.7" cy="242.6" r=".48"/>
<circle cx="144.6" cy="242.6" r=".48"/>
<circle cx="156.9" cy="245.1" r=".48"/>
<circle cx="156.9" cy="242.6" r=".48"/>
<circle cx="189.9" cy="246.3" r=".48"/>
</g>
<g fill="none" stroke="#000" stroke-width=".37">
<path d="M4.9 4.9h416.6v269.6h-416.6zM17.2 11h392.1v257.4h-392.1zM57 8v3M109.1 8v3M161.1 8v3M213.2 8v1.8h-.6l.6 1.2 .6-1.2h-.6M265.3 8v3M317.4 8v3M323.5 6.4v4.6M329.6 11h79.7v12.3M357.2 6.4v4.6M363.3 6.4v4.6"/>
<path d="M369.5 6.4v4.6M14.1 139.7h1.8v.6l1.3-.6-1.3-.6v.6M410.5 139.7v.6l-1.2-.6 1.2-.6v.6h1.8M315.8 237.7h93.5v30.7h-93.5zM346.5 237.7v30.7M57 268.4v3M109.1 268.4v3M161.1 268.4v3M213.2 269.6h-.6l.6-1.2 .6 1.2h-.6v1.8M265.3 268.4v3M317.4 268.4v3M369.5 268.4v3"/>
</g>
<path d="M93.1 57.6h1.3M229.2 58.8h1.2M83.3 60h1.3M221.8 61.3h1.2M87 98h1.2M94.4 95.6h1.2M221.8 115.2h1.2M229.2 112.7h1.2M83.3 147h1.3M95.6 144.6h1.2M83.3 194.8h1.3M96.8 192.4h1.2" fill="none" stroke="#000" stroke-width=".32"/>
<text font-size="4.1" x="147" y="217.1">1.8V only sensors</text>
<g font-size="3.7">
<text x="348.9" y="248.7">NXP</text>
<text x="39.2" y="252.8">Ensure VDDIO is 1.8V before</text>
<text x="39.2" y="257">jumpering these sensors to I2C bus.</text>
</g>
<text font-size="3.3" x="356.9" y="248.8">Semiconductors</text>
<g font-size="2.9">
<text x="335.7" y="10.5">SENSHLD-03</text>
<text x="359.9" y="10.5">2</text>
<text x="367.3" y="10.5">A</text>
<text x="28.7" y="68.3">Accl I2C addrs = b0010000</text>
<text x="28.6" y="72">Mag I2C addrs = b0010010</text>
<text x="248" y="86.7">Accl I2C addrs = b0011001</text>
<text x="248" y="90.4">Gryr I2C addrs = b1101001</text>
<text x="27.4" y="107.5">Mag I2C addrs = b0010001</text>
<text x="244.3" y="139.4">Gryr I2C addrs = b1101000</text>
<text x="26" y="154.1">Pres I2C addrs = b1110110</text>
<text x="364.2" y="152.9">Sensor SPI Expansion</text>
<text x="247.9" y="157.8">Sensor I2C Expansion</text>
<text x="20.7" y="199.5">Amb / prox I2C addrs = b1001010</text>
<text x="363.4" y="242.4">I2C / SPI Sensors</text>
<text x="108.2" y="254.6">RH I2C addrs = b1000011</text>
<text x="196.3" y="260.7">Pres I2C addrs = b1011100</text>
<text x="380.5" y="264.1">SENSHLD-03</text>
<text x="407.1" y="264.1">A</text>
</g>
<g font-size="2.5">
<text x="187.9" y="32.9">C16</text>
<text x="130.9" y="37.2">FB3</text>
<text x="187.9" y="38">10v</text>
<text x="145" y="46.4">C32</text>
<text x="162.2" y="47.6">C40</text>
<text x="281.9" y="47.5">C12</text>
<text x="65.4" y="50.9" transform="rotate(-90 65.4 50.9)">R12</text>
<text x="75.2" y="50.9" transform="rotate(-90 75.2 50.9)">R13</text>
<text x="116.6" y="52.3">U13</text>
<text x="255.7" y="53.5">U7</text>
<text x="91.5" y="55.4">JS37</text>
<text x="116.5" y="54.7">BMC150</text>
<text x="227.5" y="56.7">JS21</text>
<text x="255.5" y="55.9">BMI055</text>
<text x="281.4" y="57.3">C23</text>
<text x="80.5" y="64">JS39</text>
<text x="139.9" y="62.8">R23</text>
<text x="218.9" y="65.2">JS27</text>
<text x="296.7" y="64">R16</text>
<text x="140.7" y="70.4">Z6</text>
<text x="154.6" y="66.4">R22</text>
<text x="279.2" y="68">Z3</text>
<text x="294.3" y="68.9">R14</text>
<text x="140.7" y="72.9">Z5</text>
<text x="279.2" y="72.9">Z1</text>
<text x="116.5" y="81.7">BMC150</text>
<text x="255.5" y="82.9">BMI055</text>
<text x="142.2" y="86.8">C29</text>
<text x="92.7" y="93.4">JS35</text>
<text x="115.1" y="92.7">BMM150</text>
<text x="115.3" y="90.3">U10</text>
<text x="139.3" y="94.1">C25</text>
<text x="155.8" y="100.8">R18</text>
<text x="281.9" y="101.5">C24</text>
<text x="84.2" y="102">JS33</text>
<text x="139.5" y="106">Z4</text>
<text x="255.7" y="107.4">U9</text>
<text x="227.5" y="110.6">JS32</text>
<text x="255.5" y="109.9">BMI160</text>
<text x="281.4" y="110">C22</text>
<text x="115.1" y="119.7">BMM150</text>
<text x="220.2" y="119.1">JS34</text>
<text x="295.5" y="117.9">R17</text>
<text x="283.3" y="120.4">R15</text>
<text x="255.5" y="135.6">BMI160</text>
<text x="94" y="142.4">JS22</text>
<text x="116.5" y="141.7">BMP280</text>
<text x="117.3" y="139.3">U8</text>
<text x="80.5" y="151">JS18</text>
<text x="145" y="153">C17</text>
<text x="153.6" y="153">C18</text>
<text x="216" y="166.9">JS8</text>
<text x="254.4" y="165.8">C19</text>
<text x="364.7" y="164.6">C20</text>
<text x="116.5" y="168.7">BMP280</text>
<text x="216" y="173.1">JS7</text>
<text x="216" y="179.2">JS2</text>
<text x="267.1" y="178.3">J3</text>
<text x="379.9" y="177">P1</text>
<text x="145" y="183.6">C15</text>
<text x="172" y="183.6">C9</text>
<text x="245.3" y="180.4">R8</text>
<text x="95.2" y="190.2">JS20</text>
<text x="115.2" y="189.5">MAX44000</text>
<text x="117.3" y="187.1">U4</text>
<text x="172" y="188.7">10v</text>
<text x="352.5" y="190.2">JS12</text>
<text x="362.9" y="189">R9</text>
<text x="152.9" y="192.2">D2</text>
<text x="352.5" y="195.1">JS11</text>
<text x="81.7" y="198.8">JS26</text>
<text x="166.4" y="200.3">Z2</text>
<text x="264.7" y="199.1">HDR-1x06</text>
<text x="353.2" y="201.3">JS3</text>
<text x="378.7" y="200.3">HDR-1x07</text>
<text x="115.2" y="205.4">MAX44000</text>
<text x="364.8" y="209.8">JS10</text>
<text x="365.5" y="216">JS9</text>
<text x="203.1" y="227.5">U5</text>
<text x="89.1" y="233.1">JS17</text>
<text x="116.1" y="232.4">U3</text>
<text x="200.2" y="230">ZPA2326-0311A-R</text>
<text x="115.4" y="234.9">SEN208</text>
<text x="146.2" y="236.3">C10</text>
<text x="158.5" y="235.7">C11</text>
<text x="240.6" y="238.8">C13</text>
<text x="250.4" y="238.8">C14</text>
<text x="89.1" y="240.5">JS14</text>
<text x="115.4" y="249.6">SEN208</text>
<text x="348.9" y="251.8">411 E. Plumeria Dr</text>
<text x="200.2" y="256.9">ZPA2326-0311A-R</text>
<text x="348.9" y="254.7">San Jose, CA 95134</text>
</g>
<g font-size="2.2">
<text x="187.9" y="35.5">2.2uF</text>
<text x="69.4" y="51.5" transform="rotate(-90 69.4 51.5)">2.2Kohms</text>
<text x="79.2" y="51.5" transform="rotate(-90 79.2 51.5)">2.2Kohms</text>
<text x="143.8" y="50.1">0.1uF</text>
<text x="160.9" y="51.4">0.1uF</text>
<text x="281.5" y="53.8">0.1uF</text>
<text x="34.8" y="58.3">SHT 5</text>
<text x="107" y="56.9">11</text>
<text x="107" y="59.4">14</text>
<text x="113.1" y="58.1">SCK</text>
<text x="124.9" y="58.1">VDD</text>
<text x="133.2" y="59.4">10</text>
<text x="134.4" y="56.9">8</text>
<text x="245.5" y="58.1">8</text>
<text x="251.6" y="59.4">SCx</text>
<text x="263.4" y="59.4">VDD</text>
<text x="272.9" y="58.1">3</text>
<text x="34.8" y="60.8">SHT 5</text>
<text x="107" y="65.5">12</text>
<text x="107" y="63.1">1</text>
<text x="113.1" y="64.3">SDO</text>
<text x="113.1" y="60.6">SDI</text>
<text x="122.6" y="60.6">VDDIO</text>
<text x="123.4" y="64.3">DRDY</text>
<text x="134.4" y="63.1">4</text>
<text x="197.3" y="64.5">SHT 5</text>
<text x="245.5" y="60.6">9</text>
<text x="245.5" y="64.3">15</text>
<text x="251.6" y="61.8">SDx</text>
<text x="251.6" y="65.5">SDO1</text>
<text x="261.1" y="61.8">VDDIO</text>
<text x="263.2" y="65.5">INT1</text>
<text x="271.7" y="60.6">11</text>
<text x="271.7" y="64.3">16</text>
<text x="280.7" y="62.8">0.1uF</text>
<text x="98.4" y="66.9">NC</text>
<text x="107" y="70.4">6</text>
<text x="107" y="67.9">13</text>
<text x="113.1" y="71.6">GND1</text>
<text x="113.1" y="69.2">PS</text>
<text x="113.1" y="66.7">CSB</text>
<text x="124.8" y="70.4">INT2</text>
<text x="124.8" y="67.9">INT1</text>
<text x="134.4" y="66.7">2</text>
<text x="134.4" y="69.2">3</text>
<text x="134.4" y="71.6">5</text>
<text x="140.3" y="66.3">220ohms</text>
<text x="144.1" y="70.6">Fanout_TP</text>
<text x="155" y="70">220ohms</text>
<text x="197.3" y="68.1">SHT 5</text>
<text x="236.8" y="70.6">NC</text>
<text x="245.5" y="66.7">10</text>
<text x="245.5" y="71.6">5</text>
<text x="245.5" y="69.2">14</text>
<text x="251.6" y="70.4">CSB1</text>
<text x="251.6" y="67.9">SDO2</text>
<text x="263.2" y="67.9">INT2</text>
<text x="263.2" y="70.4">INT3</text>
<text x="271.7" y="71.6">13</text>
<text x="271.7" y="69.2">12</text>
<text x="272.9" y="66.7">1</text>
<text x="282.5" y="68.1">Fanout_TP</text>
<text x="298.4" y="67.5">220ohms</text>
<text x="334.5" y="70.6">SHT 5</text>
<text x="107" y="75.3">9</text>
<text x="107" y="72.9">7</text>
<text x="113.1" y="76.5">GND3</text>
<text x="113.1" y="74.1">GND2</text>
<text x="124.8" y="72.9">INT3</text>
<text x="144.1" y="73">Fanout_TP</text>
<text x="236.8" y="73">NC</text>
<text x="245.5" y="77.7">4</text>
<text x="245.5" y="74.1">7</text>
<text x="251.6" y="75.3">PS</text>
<text x="251.6" y="72.9">CSB2</text>
<text x="263.2" y="72.9">INT4</text>
<text x="264.9" y="75.3">NC</text>
<text x="272.9" y="77.7">6</text>
<text x="272.9" y="74.1">2</text>
<text x="279.6" y="75.5">NC</text>
<text x="282.5" y="73">Fanout_TP</text>
<text x="295.9" y="72.4">220ohms</text>
<text x="251.6" y="79">GNDA</text>
<text x="260.8" y="79">GNDIO</text>
<text x="105.8" y="94.9">A3</text>
<text x="131.7" y="94.9">E5</text>
<text x="141.8" y="91.8">0.1uF</text>
<text x="105.8" y="97.4">B4</text>
<text x="105.8" y="101">C1</text>
<text x="111.9" y="96.1">SCK</text>
<text x="111.9" y="98.6">SDI</text>
<text x="121.4" y="98.6">VDDIO</text>
<text x="123.7" y="96.1">VDD</text>
<text x="131.6" y="101">D4</text>
<text x="131.7" y="97.4">B2</text>
<text x="141" y="99.6">0.1uF</text>
<text x="105.8" y="103.5">A5</text>
<text x="105.8" y="105.9">A1</text>
<text x="111.9" y="102.3">SDO</text>
<text x="111.9" y="104.7">CSB</text>
<text x="111.9" y="107.2">PS</text>
<text x="122.2" y="102.3">DRDY</text>
<text x="124.8" y="105.9">INT</text>
<text x="131.6" y="104.7">D2</text>
<text x="142.8" y="106.1">Fanout_TP</text>
<text x="155" y="104.3">220ohms</text>
<text x="281.5" y="107.7">0.1uF</text>
<text x="105.8" y="113.3">E3</text>
<text x="105.8" y="110.8">E1</text>
<text x="105.8" y="108.4">C5</text>
<text x="111.9" y="109.6">GND1</text>
<text x="111.9" y="112.1">GND2</text>
<text x="245.5" y="112.1">13</text>
<text x="251.6" y="113.3">SCx</text>
<text x="263.4" y="113.3">VDD</text>
<text x="272.9" y="112.1">8</text>
<text x="111.9" y="114.5">GND3</text>
<text x="245.5" y="114.5">14</text>
<text x="245.5" y="118.2">1</text>
<text x="251.6" y="119.4">SDO</text>
<text x="251.6" y="115.7">SDx</text>
<text x="261.1" y="115.7">VDDIO</text>
<text x="263.2" y="119.4">INT1</text>
<text x="272.9" y="118.2">4</text>
<text x="272.9" y="114.5">5</text>
<text x="280.7" y="116.7">0.1uF</text>
<text x="235.6" y="122">NC</text>
<text x="235.6" y="125.7">NC</text>
<text x="245.5" y="120.7">12</text>
<text x="245.5" y="124.3">2</text>
<text x="251.6" y="125.5">ASDX</text>
<text x="251.6" y="121.9">CSB</text>
<text x="261.8" y="125.5">OCSB</text>
<text x="263.2" y="121.9">INT2</text>
<text x="271.7" y="124.3">10</text>
<text x="272.9" y="120.7">9</text>
<text x="280.8" y="125.7">NC</text>
<text x="283.7" y="123.9">220ohms</text>
<text x="295.9" y="121.4">220ohms</text>
<text x="235.6" y="128.2">NC</text>
<text x="245.5" y="126.8">3</text>
<text x="245.5" y="130.5">7</text>
<text x="251.6" y="131.7">GND</text>
<text x="251.6" y="128">ASCX</text>
<text x="260.8" y="131.7">GNDIO</text>
<text x="262" y="128">OSD0</text>
<text x="271.7" y="126.8">11</text>
<text x="272.9" y="130.5">6</text>
<text x="280.8" y="128.2">NC</text>
<text x="107" y="143.9">4</text>
<text x="134.4" y="143.9">8</text>
<text x="107" y="146.4">3</text>
<text x="113.1" y="145.1">SCK</text>
<text x="113.1" y="147.6">SDI</text>
<text x="122.6" y="147.6">VDDIO</text>
<text x="124.9" y="145.1">VDD</text>
<text x="134.4" y="146.4">6</text>
<text x="107" y="152.5">2</text>
<text x="107" y="150.1">5</text>
<text x="113.1" y="151.3">SDO</text>
<text x="113.1" y="153.7">CSB</text>
<text x="107" y="159.9">7</text>
<text x="107" y="157.4">1</text>
<text x="113.1" y="158.6">GND1</text>
<text x="113.1" y="161.1">GND2</text>
<text x="142.5" y="156.8">0.1uF</text>
<text x="151.1" y="156.8">0.1uF</text>
<text x="253.7" y="172.6">0.1uF</text>
<text x="365.3" y="171.4">0.1uF</text>
<text x="376.2" y="179.6">1</text>
<text x="240.8" y="183.9">220ohms</text>
<text x="254" y="184.5">NC</text>
<text x="263.5" y="185.7">3</text>
<text x="263.5" y="183.3">2</text>
<text x="263.5" y="180.8">1</text>
<text x="269.6" y="184.5">2</text>
<text x="269.6" y="182.1">1</text>
<text x="317.9" y="185.8">SHT 3, 3, 5</text>
<text x="320.4" y="180.9">SHT 3, 5</text>
<text x="322.7" y="183.3">SHT 5</text>
<text x="376.2" y="182.1">2</text>
<text x="376.2" y="184.5">3</text>
<text x="382.3" y="185.8">3</text>
<text x="382.3" y="183.3">2</text>
<text x="382.3" y="180.9">1</text>
<text x="107" y="191.7">5</text>
<text x="134.4" y="191.7">1</text>
<text x="142.5" y="187.4">0.1uF</text>
<text x="172" y="186.2">2.2uF</text>
<text x="263.5" y="190.6">5</text>
<text x="263.5" y="188.2">4</text>
<text x="269.6" y="191.9">5</text>
<text x="269.6" y="189.4">4</text>
<text x="269.6" y="187">3</text>
<text x="376.2" y="187">4</text>
<text x="376.2" y="189.4">5</text>
<text x="376.2" y="191.9">6</text>
<text x="382.3" y="190.7">5</text>
<text x="382.3" y="188.2">4</text>
<text x="107" y="194.2">6</text>
<text x="107" y="197.8">2</text>
<text x="113.1" y="192.9">SCL</text>
<text x="113.1" y="195.4">SDA</text>
<text x="124.9" y="192.9">VDD</text>
<text x="125" y="196.6">DRV</text>
<text x="134.4" y="195.4">3</text>
<text x="147.8" y="196">2</text>
<text x="157.5" y="196">1</text>
<text x="263.5" y="193.1">6</text>
<text x="269.6" y="194.3">6</text>
<text x="360.9" y="192.5">220ohms</text>
<text x="376.2" y="194.3">7</text>
<text x="382.3" y="195.6">7</text>
<text x="382.3" y="193.1">6</text>
<text x="107" y="200.3">7</text>
<text x="113.1" y="199.1">GND</text>
<text x="113.1" y="201.5">GND1</text>
<text x="125" y="200.3">INTn</text>
<text x="134.4" y="199.1">4</text>
<text x="169.8" y="200.5">Fanout_TP</text>
<text x="320.4" y="212.7">SHT 3, 5</text>
<text x="322.8" y="218.8">SHT 5</text>
<text x="192.8" y="232.2">4</text>
<text x="198.9" y="233.4">SCLK/SCL</text>
<text x="216.8" y="233.4">VDD</text>
<text x="226.3" y="232.2">1</text>
<text x="105.8" y="237.1">2</text>
<text x="105.8" y="239.5">3</text>
<text x="111.9" y="238.3">SCL</text>
<text x="123.7" y="238.3">VDD</text>
<text x="133.2" y="237.1">1</text>
<text x="192.8" y="238.3">3</text>
<text x="192.8" y="234.6">5</text>
<text x="198.9" y="239.5">SDOUT/SA0</text>
<text x="198.9" y="235.8">SDIN/SDA</text>
<text x="217" y="235.8">REF</text>
<text x="226.3" y="234.6">8</text>
<text x="111.9" y="240.7">SDA</text>
<text x="123.9" y="245.6">VSS1</text>
<text x="123.9" y="243.2">VSS</text>
<text x="133.2" y="244.4">5</text>
<text x="133.2" y="242">4</text>
<text x="145" y="240.1">0.1uF</text>
<text x="158.2" y="240.1">1uF</text>
<text x="192.8" y="245.6">7</text>
<text x="192.8" y="240.7">6</text>
<text x="198.9" y="242">CS</text>
<text x="217.9" y="242">INT</text>
<text x="226.3" y="240.7">2</text>
<text x="233" y="242.1">NC</text>
<text x="238.1" y="242.5">0.1uF</text>
<text x="247.9" y="242.5">0.1uF</text>
<text x="198.9" y="246.9">GND</text>
<text x="348.9" y="257.5">www.standardics.nxp.com/microcontrollers/</text>
<text x="397" y="267.7">2</text>
<text x="403.2" y="267.7">05</text>
</g>
<g font-size="1.9">
<text x="132.9" y="22">+1.8V_SENS</text>
<text x="179.3" y="22">VDDX_SENS</text>
<text x="60.5" y="31.8">VDDX_SENS</text>
<text x="148.7" y="35.5">VDDX_SENS</text>
<text x="272.5" y="41.6">VDDX_SENS</text>
<text x="99.7" y="45.3">VDDX_SENS</text>
<text x="183" y="46.8">GND</text>
<text x="229.6" y="46.5">VDDX_SENS</text>
<text x="51.4" y="59.5">I2C0_SDA</text>
<text x="51.4" y="57">I2C0_SCL</text>
<text x="141.3" y="59">GND</text>
<text x="209.5" y="58.3">I2C0_SCL</text>
<text x="158.5" y="60.2">GND</text>
<text x="169.1" y="63.2">P0_22-MAG_DRDY_INT</text>
<text x="209.5" y="60.7">I2C0_SDA</text>
<text x="290.9" y="62.7">GND</text>
<text x="304.1" y="64.4">P0_18-CT32B0_MAT0-ACCL_INT1</text>
<text x="160.3" y="66.8">P0_18-CT32B0_MAT0-ACCL_INT1</text>
<text x="312.3" y="69.3">P0_4-GYR_INT1</text>
<text x="141.4" y="83.3">VDDX_SENS</text>
<text x="89.9" y="87.2">GND</text>
<text x="97.2" y="85.7">VDDX_SENS</text>
<text x="238.1" y="89.7">GND</text>
<text x="289.6" y="89.7">GND</text>
<text x="272.5" y="95.6">VDDX_SENS</text>
<text x="151.2" y="98.2">GND</text>
<text x="162.6" y="101.2">P0_22-MAG_DRDY_INT</text>
<text x="209.5" y="112.2">I2C0_SCL</text>
<text x="209.5" y="114.6">I2C0_SDA</text>
<text x="290.9" y="116.6">GND</text>
<text x="302.8" y="118.3">P0_18-CT32B0_MAT0-ACCL_INT1</text>
<text x="96" y="125.2">GND</text>
<text x="318.1" y="120.8">P0_4-GYR_INT1</text>
<text x="99.7" y="131.1">VDDX_SENS</text>
<text x="136.5" y="134.8">VDDX_SENS</text>
<text x="232" y="142.3">GND</text>
<text x="283.5" y="142.3">GND</text>
<text x="255.3" y="161.7">VDDX_SENS</text>
<text x="366.8" y="159.3">VDDX_SENS</text>
<text x="140.1" y="166.9">GND</text>
<text x="99.7" y="171.8">GND</text>
<text x="132.8" y="172.8">VDDX_SENS</text>
<text x="161.6" y="172.8">+3.3V</text>
<text x="184.8" y="168.6">P0_22-MAG_DRDY_INT</text>
<text x="184.8" y="174.7">P0_18-CT32B0_MAT0-ACCL_INT1</text>
<text x="249.2" y="179.1">GND</text>
<text x="339" y="179.6">SPI1_SCK</text>
<text x="360.7" y="177.9">GND</text>
<text x="184.8" y="180.8">P0_4-GYR_INT1</text>
<text x="221.7" y="185.7">I2C0_SCL</text>
<text x="228.5" y="180.8">SEN_EXP_INT</text>
<text x="339" y="182">SPI1_MISO</text>
<text x="339" y="184.5">SPI1_MOSI</text>
<text x="221.7" y="188.2">I2C0_SDA</text>
<text x="319.6" y="190.6">P0_22-MAG_DRDY_INT</text>
<text x="340.4" y="186.9">SPI_EXP_SSEL</text>
<text x="140.1" y="195.1">GND</text>
<text x="167.1" y="196.3">GND</text>
<text x="319.6" y="196.7">P0_18-CT32B0_MAT0-ACCL_INT1</text>
<text x="137.7" y="199.2">AM_PX_INT</text>
<text x="255.3" y="202.4">GND</text>
<text x="319.6" y="202.9">P0_4-GYR_INT1</text>
<text x="368" y="202.4">GND</text>
<text x="102.1" y="208.5">GND</text>
<text x="339" y="211.4">P1_4-SPI1_SSEL1</text>
<text x="378.1" y="211.4">SPI_EXP_SSEL</text>
<text x="181.9" y="220.6">+1.8V_SENS</text>
<text x="242" y="220.6">+1.8V_SENS</text>
<text x="338.4" y="217.6">P1_2-SPI1_SSEL3</text>
<text x="134.1" y="223">+1.8V_SENS</text>
<text x="154.8" y="257.5">GND</text>
<text x="187.9" y="257.5">GND</text>
<text x="235.7" y="252.6">GND</text>
<text x="245.5" y="252.6">GND</text>
<text x="399.5" y="267.7">OF</text>
</g>
<g font-size="1.8">
<text x="65.6" y="44.2" transform="rotate(-90 65.6 44.2)">DNI</text>
<text x="75.4" y="44.2" transform="rotate(-90 75.4 44.2)">DNI</text>
<text x="273" y="176.6">DNI</text>
<text x="385.8" y="175.6">DNI</text>
<text x="324.6" y="253">D. Consiglio</text>
<text x="338.6" y="253">10/7/2014</text>
<text x="339.5" y="261.6">09/07/14</text>
</g>
</svg>
